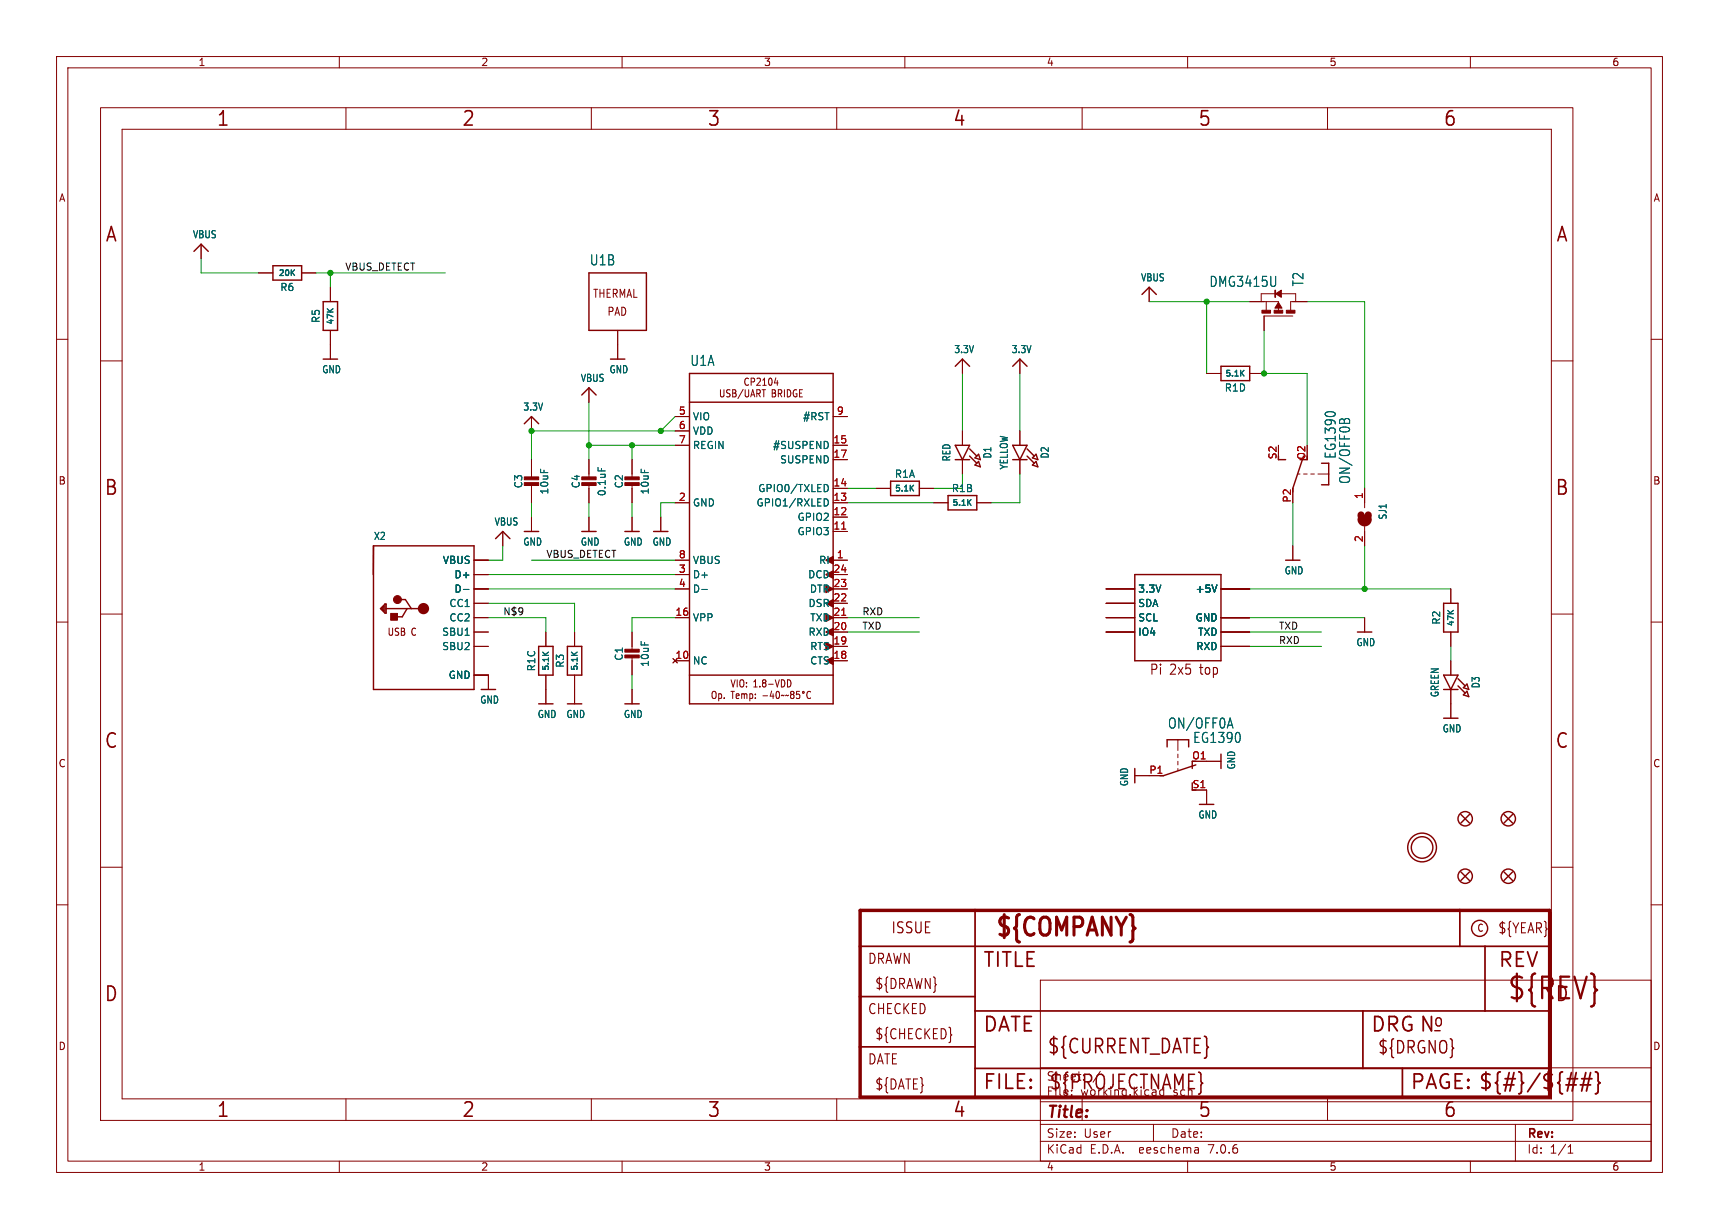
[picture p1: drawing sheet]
<svg xmlns="http://www.w3.org/2000/svg" width="304mm" height="217mm" viewBox="0 0 304 217" stroke-linecap="round" stroke-linejoin="round" font-family="sans-serif">
<g fill="none" stroke="#840000" stroke-width=".18">
<path d="M10 10h284v197.3h-284zM12 12h280v193.3h-280zM17.8 19h260.3v179.1h-260.3zM60 10v2M61.2 19v3.9M104.6 19v3.9M110 10v2M148 19v3.9M160 10v2M191.3 19v3.9M210 10v2M234.7 19v3.9"/>
<path d="M260 10v2M21.6 22.9h252.7v171.4h-252.7zM10 60h2M35.6 43.2v2.5M45.7 48.3h2.6M53.3 48.3h2.6M58.4 50.8v2.5M58.4 58.4v5.1M109.2 58.4v5.1M203.2 50.8v2.5M221 53.3h5.1v1.7M223.9 53.3v1.6"/>
<path d="M225.6 51.9h-2.6v1.4M226.4 51.9h2.7v1.4M228.6 55.9h-5.1v2.5M231.1 53.3h-2.9v1.6M292 60h2M17.8 63.8h3.8M94 73.7v2.5M104.1 68.6v2.5M119.4 78.7h2.5M119.4 73.7h2.5M119.4 76.2h2.5M127.4 68.9v1l.2 .3 .3-.1 .1-.2v-1"/>
<path d="M129.1 69l-.4-.1-.2 .3 .1 .3 .4 .2v.4l-.1 .1-.4-.1M129.6 68.9h.3l.2 .3-.2 .3 .2 .1 .1 .3-.2 .3h-.4zM129.6 69.5h.3M131.4 68.9l-.9 1.6M131.8 68.9v1l.2 .3 .3-.1 .1-.2v-1M132.4 67l-.1-.1a.62 .62 0 0 0-.7 .5 .62 .62 0 0 0 .4 .7l.4-.1M132.7 70.2l.4-1.3 .4 1.3M132.8 67.5l.6-.1-.1-.5h-.5v1.2M132.8 69.8h.6M133.8 69.6l.5-.1 .1-.2-.1-.3-.5-.1v1.3M133.8 67l.5-.1 .2 .3-.7 .9h.7M134.1 69.6l.3 .6"/>
<path d="M134.7 68.9h.7M134.9 68.1h.6M134.9 67.2l.3-.3v1.2M135.1 68.9v1.3M136.1 66.9h.1a.72 .72 0 0 1 0 1.2 .94 .94 0 0 1-.1-1.2zM136.5 68.9h.4l.2 .3-.2 .3 .2 .1 .1 .3-.2 .3h-.5zM136.5 69.5h.4M137.2 66.8l-.3 .9h.7M137.4 67.3v.8M137.6 69.6l.5-.1 .1-.2-.1-.3-.5-.1v1.3M137.9 69.6l.3 .6M138.7 68.9v1.3"/>
<path d="M139.6 69l-.4-.1v1.3l.5-.2M140.4 70l.2 .2 .3-.1M141.4 68.9v1.3h.5M147.3 78.7h2.6M147.3 73.7h2.6M170.2 63.5v2.5M170.2 76.2v2.5M180.3 63.5v2.5M180.3 76.2v2.5M213.4 66h2.5M221 66h2.5M274.3 63.8h3.8"/>
<path d="M83.8 99.1h2.6M88.9 94v2.5M94 81.3v3.3M94 85.6v3.3M94 91.4v2.6M104.1 81.3v3.3M104.1 85.6v3.3M104.1 91.4v2.6M111.8 81.3v3.3M111.8 85.6v3.3M111.8 91.4v2.6M116.8 91.4v2.6"/>
<path d="M119.4 99.1h2.5M119.4 88.9h2.5M147.3 86.4h2.6M147.3 99.1h2.6M147.3 94h2.6M147.3 91.4h2.6M147.3 88.9h2.6M147.3 81.3h2.6M154.9 86.4h2.6M162.6 86.4h2.5M165.1 88.9h2.5M170.2 81.3v2.5"/>
<path d="M172.7 88.9h2.6M180.3 81.3v2.5M228.6 96.5v2.6M229.5 83.8h.4M230.5 83.8h.6M231.8 83.8h.6M233 83.8h1.9M241.3 86.4v3.4M241.3 93.1v3.4M10 110h2M17.8 108.6h3.8M83.8 109.2h2.6"/>
<path d="M83.8 114.3h2.6M83.8 111.8h2.6M83.8 106.7h2.6M83.8 104.1h2.6M83.8 101.6h2.6M83.8 119.4h2.6v2.5M96.5 111.8v2.5M96.5 119.4v5.1M101.6 111.8v2.5M101.6 119.4v5.1M111.8 111.8v3.3M111.8 116.1v3.3"/>
<path d="M119.4 116.8h2.5M119.4 109.2h2.5M119.4 104.1h2.5M119.4 101.6h2.5M147.3 116.8h2.6M147.3 109.2h2.6M147.3 114.3h2.6M147.3 111.8h2.6M147.3 106.7h2.6M147.3 104.1h2.6M147.3 101.6h2.6M195.6 109.2h5.1"/>
<path d="M195.6 111.8h5.1M195.6 106.7h5.1M195.6 104.1h5.1M215.9 109.2h5.1M215.9 114.3h5.1M215.9 111.8h5.1M215.9 104.1h5.1M241.3 109.2v2.6M256.5 104.1v2.6M256.5 111.8v2.5M256.5 116.8v2.6M274.3 108.6h3.8"/>
<path d="M292 110h2M111.8 121.9v2.6M126.1 122.3h.3l.2 .1v.7l-.2 .4-.4-.2-.1-.6zM127.1 122.7h.3l.2 .2-.1 .6h-.4M127.1 122.7v1.2M128.1 123.4v.1M129.2 122.3h.7M129.3 120.2l.3 1.3 .4-1.3M129.6 122.3v1.2M130.2 123.1l.5-.1-.1-.3h-.3l-.1 .2v.6h.4M130.4 120.2v1.3M131 120.3l.3-.1 .2 .2v.7l-.2 .4-.4-.2-.1-.7z"/>
<path d="M131.2 122.8l.3-.1 .1 .2M131.2 122.7v.8M131.6 122.9l.2-.2h.2l.1 .8M131.6 122.9v.6M132 120.7v.1M132 121.4v.1M132.6 122.7h.3l.2 .2-.1 .6h-.4M132.6 122.7v1.2M133.3 121.5h.6M133.3 120.6l.3-.4v1.3M133.6 122.7v.2M133.6 123.4v.1"/>
<path d="M134.4 121.4v.1M135 120.8l-.2-.3 .2-.3 .3 .1 .1 .1-.2 .4M135 120.8h.2M135 120.8l-.2 .2M135.2 120.8l.2 .2M137.1 120.2l.3 1.3 .4-1.3M138.8 120.9l-.2-.6-.4-.1v1.3M139.9 120.9l-.2-.6-.5-.1v1.3M140 122.3h.3l.1 .2-.2 .3M140 122.8h.2M140.2 122.8l.2 .2v.3l-.1 .2h-.3M141.4 122.3h-.5l-.1 .6 .2-.2 .3 .1 .1 .6-.2 .1-.4-.1"/>
<path d="M143.3 122.4v-.1a.62 .62 0 0 0-.7 .5 .62 .62 0 0 0 .4 .7l.3-.1M200.7 137.2h5M208.3 130.8v1.9M208.3 133.3v.7M208.3 134.6v.7M208.3 135.9v.4M210.8 139.7h2.6v2.5M210.8 134.6h5.1M256.5 121.9v5.1M10 160h2M17.8 153.4h3.8M274.3 153.4h3.8"/>
<path d="M292 160h2M184 173.3h108v32h-108zM61.2 194.3v3.8M104.6 194.3v3.8M148 194.3v3.8M184 198.8h108M184 194.8h108M184 188.8h108M191.3 194.3v3.8M204 198.8v3M234.7 194.3v3.8M268 198.8v6.5"/>
<path d="M60 205.3v2M110 205.3v2M160 205.3v2M184 201.8h108M210 205.3v2M211.8 203l.1 .9M211.9 203.8l-.1 .1M211.9 203.3h-.1M260 205.3v2M277.3 203.9h.8M277.3 202.8l.4-.4v1.5"/>
<circle cx="142.1" cy="122.4" r=".17"/>
</g>
<g fill="none" stroke="#840000" stroke-width=".25">
<path d="M34.3 44.4l1.3-1.2 1.2 1.2M48.3 47h5v2.5h-5zM57.1 53.3h2.6v5.1h-2.6zM104.1 48.3h10.2v10.1h-10.2zM201.9 52.1l1.3-1.3 1.3 1.3M57.1 63.5h2.6M92.7 74.9l1.3-1.2 1.2 1.2M102.9 69.8l1.2-1.2 1.3 1.2M107.9 63.5h2.6M121.9 66h25.4v58.5h-25.4zM121.9 71.1h25.4M168.9 78.7h2.5l-1.2 2.6z"/>
<path d="M168.9 64.8l1.3-1.3 1.2 1.3M171.4 79.4l1.3 1.2M179.1 78.7h2.5l-1.3 2.6zM179.1 64.8l1.2-1.3 1.3 1.3M181.6 79.4l1.3 1.2M215.9 64.8h5.1v2.5h-5.1zM66 96.5h17.8v25.4h-17.8zM66 96.5v5.1M87.6 95.2l1.3-1.2 1.3 1.2M92.7 94h2.5M102.9 94h2.5M110.5 94h2.5"/>
<path d="M115.6 94h2.5M157.5 85.1h5.1v2.5h-5.1zM167.6 87.6h5.1v2.6h-5.1zM168.9 81.3h2.5M171.4 80.6l1.3 1.3M172.4 81l.6-.7 .4 1zM172.4 82.2l.6-.6 .4 .9zM179.1 81.3h2.5M181.6 80.6l1.3 1.3M182.6 81l.6-.7 .3 1zM182.6 82.2l.6-.6 .3 .9zM226.1 81.3h1.2"/>
<path d="M227.3 99.1h2.6M230.5 80.6l-1.9 5.8M233.7 81.9h1.2v3.8h-1.2M67.5 107.6l.4-.4v.8l-.2-.2v-.2M68.1 106.8h.2v1.6h-.2l-.8-.8zM68.1 106.8v1.4M68.3 107.6h6.6M70.7 106h1l1 1.6M72 107.6l-.9 1.5h-1.2M95.2 114.3h2.6v5.1h-2.6zM100.3 114.3h2.6v5.1h-2.6zM121.9 119.4h25.4"/>
<path d="M200.7 101.6h15.2v15.2h-15.2zM240 111.8h2.6M255.3 119.4h2.5l-1.3 2.5zM255.3 106.7h2.5v5.1h-2.5zM85.1 121.9h2.5M95.2 124.5h2.6M100.3 124.5h2.6M110.5 124.5h2.5M200.7 135.9v2.5M206.4 132.1v-1.3h3.8v1.3M210.8 134.6v1.3M211.5 135.3l-5.8 1.9h-.6"/>
<path d="M215.9 133.3v2.6M255.3 121.9h2.5M255.3 127h2.5M257.8 120l1.3 1.3M257.8 121.3l1.3 1.3M258.8 121.6l.6-.6 .3 .9zM258.8 122.9l.6-.7 .3 1zM212.1 142.2h2.5M258.3 154.2l1.5 1.5M258.3 144l1.5 1.5M259.8 154.2l-1.5 1.5M259.8 144l-1.5 1.5"/>
<path d="M265.9 154.2l1.6 1.5M265.9 144l1.6 1.5M267.5 154.2l-1.6 1.5M267.5 144l-1.6 1.5"/>
<circle cx="251.5" cy="149.9" r="2.54"/>
<circle cx="251.5" cy="149.9" r="1.9"/>
<circle cx="259.1" cy="154.9" r="1.27"/>
<circle cx="259.1" cy="144.8" r="1.27"/>
<circle cx="266.7" cy="144.8" r="1.27"/>
<circle cx="266.7" cy="154.9" r="1.27"/>
<circle cx="261.6" cy="164.2" r="1.42"/>
</g>
<g fill="#840000" stroke="#840000" stroke-width=".18">
<path d="M223.1 54.9h1.6v.5h-1.6z"/>
<path d="M225.3 54.9h1.5v.5h-1.5z"/>
<path d="M227.5 54.9h1.5v.5h-1.5z"/>
<path d="M226.1 53.5l.6 1h-1.3z"/>
<path d="M225.6 51.9l1-.6v1.3z"/>
<path d="M225.4 51.3h.2v1.3h-.2z"/>
<path d="M110.5 115.8h2.5v.5h-2.5z"/>
<path d="M110.5 114.8h2.5v.5h-2.5z"/>
<path d="M69.1 108.5h1.2v1.2h-1.2z"/>
<path d="M110.5 85.3h2.5v.6h-2.5z"/>
<path d="M110.5 84.3h2.5v.5h-2.5z"/>
<path d="M102.9 85.3h2.5v.6h-2.5z"/>
<path d="M102.9 84.3h2.5v.5h-2.5z"/>
<path d="M92.7 85.3h2.5v.6h-2.5z"/>
<path d="M92.7 84.3h2.5v.5h-2.5z"/>
<circle cx="70.3" cy="106" r=".7"/>
</g>
<path d="M237.2 74.1h.3l.2 .3a.49 .49 0 0 1 .5-.4 .49 .49 0 0 1 .4 .3v.6M105.7 82.7v.6M145.7 88.2a.64 .64 0 0 1 .8 .6 .64 .64 0 0 1-.8 .7M146 85.7a.68 .68 0 0 1 .5 .6 .68 .68 0 0 1-.5 .6M81.9 104.2h1M124.1 104.2h1M215.2 103.4l-.5 1.3M217.2 128.2h.7M217.5 127l.5 1.7" fill="none" stroke="#006464" stroke-width=".18"/>
<path d="M152.1 161h121.9v33h-121.9z" fill="none" stroke="#840000" stroke-width=".61"/>
<path d="M152.1 176.2h20.3M152.1 167.3h121.9M172.4 161v33M172.4 178.8h101.6M241 178.8v10.1M258.1 161v6.3M262.6 167.3v11.5M152.1 185.1h20.3M172.4 188.9h101.6M248 188.9v5.1" fill="none" stroke="#840000" stroke-width=".3"/>
<path d="M276.9 191.8h1.8M277.1 190.8h1.9M278.7 189.7l-.7 3.2M279.4 191.8h1.9M279.7 190.8h1.8M280.4 189.7l-.7 3.2M281.3 189.7l-.8 3.2M282.1 189.5l.4 .2 .1 .2v1.2l.3 .4-.3 .3v1.2l-.1 .3-.4 .1" fill="none" stroke="#840000" stroke-width=".32"/>
<path d="M168.2 182.9l.1 .1-.1 .1" fill="none" stroke="#840000" stroke-width=".19"/>
<g fill="#840000" stroke="#840000" stroke-width=".25">
<path d="M146 113.7l1.3 .6-1.3 .6z"/>
<path d="M146 108.6l1.3 .6-1.3 .7z"/>
<path d="M146 103.5l1.3 .6-1.3 .7z"/>
<path d="M146 116.8l1.3-.6v1.3z"/>
<path d="M146 111.8l1.3-.7v1.3z"/>
<path d="M146 106.7l1.3-.7v1.3z"/>
<path d="M146 101.6l1.3-.6v1.2z"/>
<path d="M146 99.1l1.3-.7v1.3z"/>
</g>
<path d="M148.8 93.6h.8M148.8 108.8h.8" fill="none" stroke="#a90000" stroke-width=".18"/>
<circle cx="74.9" cy="107.6" r=".5" fill="none" stroke="#840000" stroke-width="1"/>
<path d="M240.7 91.1a.64 .64 0 0 0 .6 .6 .64 .64 0 0 0 .6-.6M240.7 91.8a.64 .64 0 0 0 .6 .7 .64 .64 0 0 0 .6-.7" fill="none" stroke="#840000" stroke-width="1.3"/>
<g fill="none" stroke="#009600" stroke-width=".18">
<path d="M35.6 45.7v2.6h10.1M55.9 48.3h22.8M58.4 48.3v2.5M203.2 53.3h17.8M213.4 53.3v12.7M223.5 58.4v7.6h7.6v12.7M231.1 53.3h10.2v33.1M104.1 71.1v10.2M104.1 78.7h15.3M111.8 78.7v2.6M119.4 76.2h-25.4v5.1M119.4 73.7l-2.6 2.5"/>
<path d="M170.2 66v10.2M180.3 66v10.2M88.9 96.5v2.6h-2.5M94 99.1h25.4M94 88.9v2.5M104.1 88.9v2.5M111.8 88.9v2.5M119.4 88.9h-2.6v2.5M149.9 88.9h15.2M149.9 86.4h5M170.2 83.8v2.6h-5.1M180.3 83.8v5.1h-5"/>
<path d="M228.6 88.9v7.6M241.3 96.5v7.6M86.4 109.2h10.1v2.6M86.4 106.7h15.2v5.1M86.4 104.1h33M86.4 101.6h33M111.8 119.4v2.5M119.4 109.2h-7.6v2.6M149.9 109.2h12.7M149.9 111.8h12.7M221 109.2h20.3M221 104.1h35.5"/>
<path d="M221 111.8h12.7M221 114.3h12.7M256.5 114.3v2.5"/>
</g>
<g fill="#009600" stroke="#009600" stroke-width=".18">
<circle cx="58.4" cy="48.3" r=".46"/>
<circle cx="116.8" cy="76.2" r=".46"/>
<circle cx="213.4" cy="53.3" r=".46"/>
<circle cx="94" cy="76.2" r=".46"/>
<circle cx="111.8" cy="78.7" r=".46"/>
<circle cx="104.1" cy="78.7" r=".46"/>
<circle cx="241.3" cy="104.1" r=".46"/>
<circle cx="223.5" cy="66" r=".46"/>
</g>
<text font-size="5.3" fill="#840000" x="266.4" y="177.3">${REV}</text>
<text font-size="4.4" fill="#840000" x="175.7" y="166.3">${COMPANY}</text>
<g font-size="3.5" fill="#840000">
<text x="38.2" y="22.7">1</text>
<text x="81.6" y="22.7">2</text>
<text x="125" y="22.7">3</text>
<text x="168.4" y="22.7">4</text>
<text x="211.8" y="22.7">5</text>
<text x="255.1" y="22.7">6</text>
<text x="18.5" y="43.1">A</text>
<text x="275" y="43.1">A</text>
<text x="18.3" y="87.9">B</text>
<text x="274.9" y="87.9">B</text>
<text x="18.3" y="132.7">C</text>
<text x="274.9" y="132.7">C</text>
<text x="173.7" y="171.4">TITLE</text>
<text x="264.8" y="171.4">REV</text>
<text x="18.3" y="177.4">D</text>
<text x="274.9" y="177.4">D</text>
<text x="173.7" y="182.9">DATE</text>
<text x="242.3" y="182.9">DRG N</text>
<text x="185.1" y="186.7">${CURRENT_DATE}</text>
<text x="38.2" y="197.9">1</text>
<text x="81.6" y="197.9">2</text>
<text x="125" y="197.9">3</text>
<text x="168.4" y="197.9">4</text>
<text x="173.7" y="193">FILE:</text>
<text x="185.4" y="193">${PROJECTNAME}</text>
<text x="211.8" y="197.9">5</text>
<text x="249.3" y="193">PAGE: ${#}/${##}</text>
<text x="255.1" y="197.9">6</text>
</g>
<g font-size="3" fill="#840000">
<text x="253.4" y="181.9">o</text>
<text x="243.5" y="186.6">${DRGNO}</text>
</g>
<text font-size="2.8" fill="#840000" x="185" y="198.2">Title:</text>
<text font-size="2.7" fill="#840000" x="157.5" y="165.3">ISSUE</text>
<g font-size="2.5" fill="#006464">
<text x="104.2" y="47.1">U1B</text>
<text x="213.8" y="50.9">DMG3415U</text>
<text x="230.7" y="50.7" transform="rotate(-90 230.7 50.7)">T2</text>
<text x="122" y="64.9">U1A</text>
<text x="236.4" y="81.2" transform="rotate(-90 236.4 81.2)">EG1390</text>
<text x="238.9" y="85.7" transform="rotate(-90 238.9 85.7)">ON/OFF0B</text>
<text x="206.4" y="129">ON/OFF0A</text>
<text x="210.9" y="131.6">EG1390</text>
</g>
<g font-size="2.5" fill="#840000">
<text x="203.2" y="119.6">Pi</text>
<text x="206.8" y="119.6">2x5</text>
<text x="212.4" y="119.6">top</text>
<text x="264.8" y="165.3">${YEAR}</text>
<text x="153.4" y="170.7">DRAWN</text>
<text x="153.4" y="179.6">CHECKED</text>
<text x="154.6" y="175.2">${DRAWN}</text>
<text x="154.6" y="184">${CHECKED}</text>
<text x="153.4" y="188.5">DATE</text>
<text x="154.6" y="192.9">${DATE}</text>
</g>
<g font-size="2.1" fill="#840000">
<text x="185" y="191.3">Sheet:</text>
<text x="193.2" y="191.3">/</text>
<text x="185" y="194">File:</text>
<text x="191" y="194">working.kicad_sch</text>
<text x="185" y="201.4">Size:</text>
<text x="191.6" y="201.4">User</text>
<text x="207" y="201.4">Date:</text>
<text x="270" y="201.6">Rev:</text>
<text x="185" y="204.2">KiCad</text>
<text x="192.7" y="204.2">E.D.A.</text>
<text x="201.6" y="204.2">eeschema</text>
<text x="213.9" y="204.2">7.0.6</text>
<text x="270" y="204.2">Id:</text>
<text x="274" y="204.2">1/1</text>
</g>
<g font-size="2" fill="#840000">
<text x="104.8" y="52.9">THERMAL</text>
<text x="107.3" y="56">PAD</text>
</g>
<g font-size="1.8" fill="#840000">
<text x="35" y="11.9">1</text>
<text x="85" y="11.9">2</text>
<text x="135" y="11.9">3</text>
<text x="185" y="11.9">4</text>
<text x="235" y="11.9">5</text>
<text x="285" y="11.9">6</text>
<text x="10.3" y="35.9">A</text>
<text x="292.3" y="35.9">A</text>
<text x="140" y="69.4">BRIDGE</text>
<text x="10.3" y="85.9">B</text>
<text x="292.2" y="85.9">B</text>
<text x="68.4" y="112.6">USB C</text>
<text x="135.4" y="122.8">Temp:</text>
<text x="10.3" y="135.9">C</text>
<text x="292.2" y="135.9">C</text>
<text x="261.1" y="165">C</text>
<text x="10.3" y="185.9">D</text>
<text x="292.2" y="185.9">D</text>
<text x="35" y="207.2">1</text>
<text x="85" y="207.2">2</text>
<text x="135" y="207.2">3</text>
<text x="185" y="207.2">4</text>
<text x="235" y="207.2">5</text>
<text x="285" y="207.2">6</text>
</g>
<g font-size="1.8" fill="#006464">
<text x="34" y="42.3">VBUS</text>
<text x="49.5" y="51.7">R6</text>
<text x="201.6" y="50">VBUS</text>
<text x="56.7" y="57.2" transform="rotate(-90 56.7 57.2)">R5</text>
<text x="168.6" y="62.7">3.3V</text>
<text x="178.8" y="62.7">3.3V</text>
<text x="56.9" y="66.2">GND</text>
<text x="102.6" y="67.7">VBUS</text>
<text x="107.7" y="66.2">GND</text>
<text x="216.5" y="69.4">R1D</text>
<text x="92.4" y="72.8">3.3V</text>
<text x="122.4" y="74.5">VIO</text>
<text x="122.4" y="77.1">VDD</text>
<text x="141.9" y="74.5">#RST</text>
<text x="122.4" y="79.6">REGIN</text>
<text x="136.6" y="79.6">#SUSPEND</text>
<text x="137.8" y="82.1">SUSPEND</text>
<text x="168.2" y="81.7" transform="rotate(-90 168.2 81.7)">RED</text>
<text x="175.5" y="81.2" transform="rotate(-90 175.5 81.2)">D1</text>
<text x="178.4" y="83.1" transform="rotate(-90 178.4 83.1)">YELLOW</text>
<text x="185.6" y="81.2" transform="rotate(-90 185.6 81.2)">D2</text>
<text x="92.6" y="86.5" transform="rotate(-90 92.6 86.5)">C3</text>
<text x="97.1" y="87.5" transform="rotate(-90 97.1 87.5)">10uF</text>
<text x="102.7" y="86.5" transform="rotate(-90 102.7 86.5)">C4</text>
<text x="107.3" y="87.8" transform="rotate(-90 107.3 87.8)">0.1uF</text>
<text x="110.3" y="86.5" transform="rotate(-90 110.3 86.5)">C2</text>
<text x="114.9" y="87.5" transform="rotate(-90 114.9 87.5)">10uF</text>
<text x="122.4" y="89.8">GND</text>
<text x="133.7" y="89.8">GPIO1/RXLED</text>
<text x="134" y="87.2">GPIO0/TXLED</text>
<text x="158.1" y="84.7">R1A</text>
<text x="168.2" y="87.2">R1B</text>
<text x="66" y="95.7">X2</text>
<text x="87.3" y="93.1">VBUS</text>
<text x="140.9" y="94.8">GPIO3</text>
<text x="140.9" y="92.3">GPIO2</text>
<text x="245.4" y="92" transform="rotate(-90 245.4 92)">SJ1</text>
<text x="78.2" y="99.9">VBUS</text>
<text x="92.4" y="96.7">GND</text>
<text x="102.6" y="96.7">GND</text>
<text x="110.2" y="96.7">GND</text>
<text x="115.3" y="96.7">GND</text>
<text x="122.4" y="99.9">VBUS</text>
<text x="144.7" y="99.9">RI</text>
<text x="227" y="101.8">GND</text>
<text x="79.4" y="107.5">CC1</text>
<text x="80.3" y="102.5">D+</text>
<text x="80.3" y="105">D-</text>
<text x="122.4" y="102.5">D+</text>
<text x="122.4" y="105">D-</text>
<text x="142.8" y="102.5">DCD</text>
<text x="142.9" y="107.5">DSR</text>
<text x="143.1" y="105">DTR</text>
<text x="201.2" y="105">3.3V</text>
<text x="201.2" y="107.5">SDA</text>
<text x="211.3" y="105">+5V</text>
<text x="78.1" y="112.6">SBU1</text>
<text x="79.4" y="110.1">CC2</text>
<text x="122.4" y="110.1">VPP</text>
<text x="142.9" y="112.6">RXD</text>
<text x="143.2" y="110.1">TXD</text>
<text x="201.2" y="112.6">IO4</text>
<text x="201.2" y="110.1">SCL</text>
<text x="211.3" y="110.1">GND</text>
<text x="211.7" y="112.6">TXD</text>
<text x="254.9" y="110.6" transform="rotate(-90 254.9 110.6)">R2</text>
<text x="78.1" y="115.2">SBU2</text>
<text x="94.8" y="118.8" transform="rotate(-90 94.8 118.8)">R1C</text>
<text x="99.9" y="118.2" transform="rotate(-90 99.9 118.2)">R3</text>
<text x="110.3" y="116.9" transform="rotate(-90 110.3 116.9)">C1</text>
<text x="114.9" y="118" transform="rotate(-90 114.9 118)">10uF</text>
<text x="122.4" y="117.7">NC</text>
<text x="143.2" y="117.7">CTS</text>
<text x="143.2" y="115.2">RTS</text>
<text x="211.4" y="115.2">RXD</text>
<text x="239.7" y="114.5">GND</text>
<text x="79.2" y="120.2">GND</text>
<text x="84.8" y="124.6">GND</text>
<text x="254.6" y="123.4" transform="rotate(-90 254.6 123.4)">GREEN</text>
<text x="261.8" y="121.8" transform="rotate(-90 261.8 121.8)">D3</text>
<text x="95" y="127.2">GND</text>
<text x="100" y="127.2">GND</text>
<text x="110.2" y="127.2">GND</text>
<text x="255" y="129.7">GND</text>
<text x="218.6" y="136.2" transform="rotate(-90 218.6 136.2)">GND</text>
<text x="199.7" y="139.1" transform="rotate(-90 199.7 139.1)">GND</text>
<text x="211.8" y="144.9">GND</text>
</g>
<g font-size="1.8" fill="#a90000">
<text x="119.9" y="73.4">5</text>
<text x="119.9" y="75.9">6</text>
<text x="147.9" y="73.4">9</text>
<text x="119.9" y="78.5">7</text>
<text x="147.3" y="78.5">15</text>
<text x="147.3" y="81">17</text>
<text x="225.8" y="81.3" transform="rotate(-90 225.8 81.3)">S2</text>
<text x="230.9" y="81.4" transform="rotate(-90 230.9 81.4)">O2</text>
<text x="119.9" y="88.6">2</text>
<text x="147.3" y="88.6">13</text>
<text x="147.3" y="86.1">14</text>
<text x="228.3" y="89" transform="rotate(-90 228.3 89)">P2</text>
<text x="241" y="88.3" transform="rotate(-90 241 88.3)">1</text>
<text x="147.3" y="93.7">11</text>
<text x="147.3" y="91.2">12</text>
<text x="241" y="96" transform="rotate(-90 241 96)">2</text>
<text x="119.9" y="101.3">3</text>
<text x="119.9" y="98.8">8</text>
<text x="147.3" y="101.3">24</text>
<text x="147.9" y="98.8">1</text>
<text x="119.9" y="103.9">4</text>
<text x="147.3" y="106.4">22</text>
<text x="147.3" y="103.9">23</text>
<text x="119.3" y="109">16</text>
<text x="147.3" y="111.5">20</text>
<text x="147.3" y="109">21</text>
<text x="119.3" y="116.6">10</text>
<text x="147.3" y="116.6">18</text>
<text x="147.3" y="114">19</text>
<text x="203.1" y="136.9">P1</text>
<text x="210.7" y="134.4">O1</text>
<text x="210.8" y="139.4">S1</text>
</g>
<g font-size="1.7" fill="#0f0f0f">
<text x="61" y="47.9">VBUS_DETECT</text>
<text x="96.5" y="98.7">VBUS_DETECT</text>
<text x="88.9" y="108.9">N$9</text>
<text x="152.4" y="111.4">TXD</text>
<text x="152.4" y="108.9">RXD</text>
<text x="226.1" y="111.4">TXD</text>
<text x="226.1" y="114">RXD</text>
</g>
<g font-size="1.4" fill="#006464">
<text x="49.1" y="49.1">20K</text>
<text x="59.2" y="57.6" transform="rotate(-90 59.2 57.6)">47K</text>
<text x="216.5" y="66.9">5.1K</text>
<text x="158.1" y="87.2">5.1K</text>
<text x="168.3" y="89.7">5.1K</text>
<text x="257.4" y="110.9" transform="rotate(-90 257.4 110.9)">47K</text>
<text x="97.3" y="118.8" transform="rotate(-90 97.3 118.8)">5.1K</text>
<text x="102.4" y="118.8" transform="rotate(-90 102.4 118.8)">5.1K</text>
</g>
</svg>
